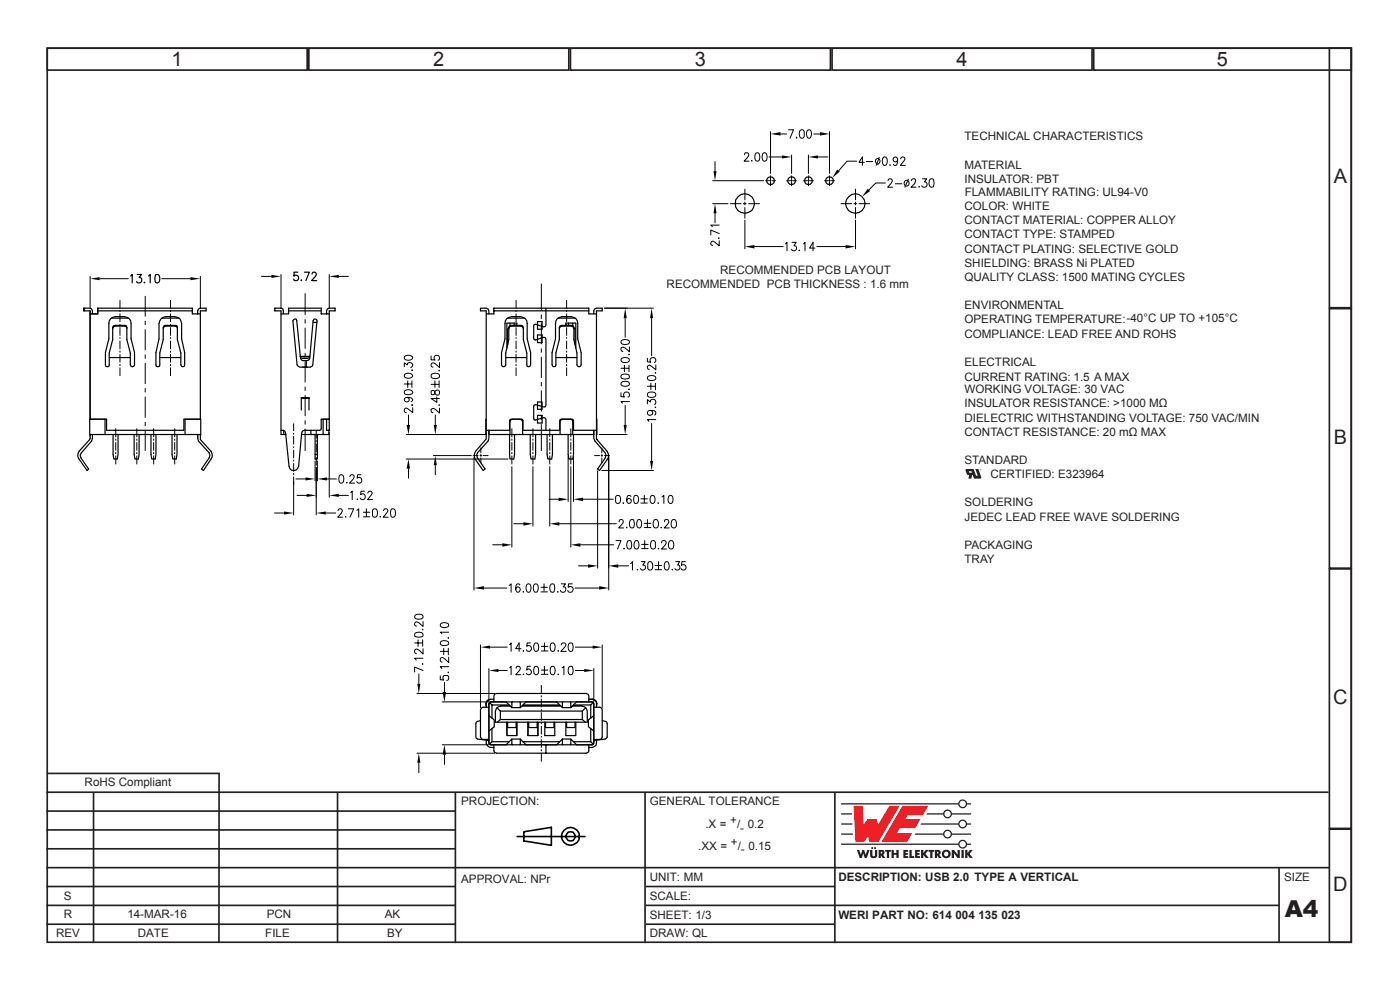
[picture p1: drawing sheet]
<svg xmlns="http://www.w3.org/2000/svg" width="297mm" height="210mm" viewBox="0 0 297 210" stroke-linecap="round" stroke-linejoin="round" font-family="sans-serif">
<!-- layer: Calque 1 -->
<g fill="none" stroke="#231f20" stroke-width=".35">
<path d="M10 10.2h276.7v189.7h-276.7zM10 10.2h55.2v4.7h-55.2zM65.5 10.2h55.2v4.7h-55.2zM121 10.2h55.2v4.7h-55.2zM176.5 10.2h55.2v4.7h-55.2zM232 10.2h54.7v4.7h-54.7zM282 10.2h4.7v55.1h-4.7zM282 65.5h4.7v55h-4.7zM282 120.7h4.7v55h-4.7zM9.8 168h272M9.8 176h86.7M9.8 172h86.7"/>
<path d="M9.9 164.1h36.7M19.8 168v32M46.5 164l-.1 36M71.6 168v32M96.6 168v32M136.8 168v32M177.1 168v32M282 175.9h4.7v24h-4.7zM9.8 192h86.7M9.8 188h86.7M9.8 196h86.7M9.8 184h272.2"/>
<path d="M9.8 180h86.7M137 192h134.3M137 188h40.1M137 196h40.1M271.3 184v16"/>
</g>
<g fill="none" stroke="#000" stroke-width=".34">
<path d="M109.7 177.4h14.4M111.1 176.4l5.9-.9v3.8l-5.9-.9z"/>
<circle cx="121" cy="177.4" r="1.88"/>
<circle cx="121" cy="177.4" r="1.02"/>
</g>
<g fill="#ee1d23">
<path d="M181.1 170.9h1.9l.2 4 .9-1.2h2l.2 1.3 2.4-4.1h2.1l-4.5 7.7h-1.9l-.2-1.3-.9 1.3h-1.8z"/>
<path d="M191.4 170.9h5.5l-1.1 1.9h-3.2l-.6 .9h3.3l-1.1 1.9h-3.3l-.6 1.1h3.2l-1.1 1.9h-5.4z"/>
</g>
<g fill="#231f20">
<path d="M181.8 180.3h.5l.3 1 .3-1h.4l.3 1 .4-1h.5l-.6 1.7h-.5l-.3-1-.3 1h-.4z"/>
<path d="M184.6 180.3h.5v1.2l.2 .1 .3-.1v-1.2h.5v1.1a.76 .76 0 0 1-.8 .6 .76 .76 0 0 1-.7-.6z"/>
<path d="M187.8 180.3h1.2v.4h-.4v1.3h-.5l.1-1.3h-.4z"/>
<path d="M189.1 180.3h.5v.6h.6v-.6h.5l-.1 1.7h-.4v-.7h-.6v.7h-.5z"/>
<path d="M191.6 180.3h1.1v.4h-.6v.2h.5v.4h-.5v.3h.6v.4h-1.1z"/>
<path d="M192.9 180.3h.5v1.3h.5v.4h-1z"/>
<path d="M194.1 180.3h1v.4h-.5v.2h.5v.4h-.5v.3h.6v.4h-1.1z"/>
<path d="M195.4 180.3h.5v.7l.5-.7h.6l-.7 .8 .7 .9h-.6l-.5-.7v.7h-.5z"/>
<path d="M197 180.3h1.2v.4h-.4v1.3h-.5v-1.3h-.3z"/>
<path d="M201.9 180.3h.5l.8 1-.1-1h.5v1.7h-.5l-.7-1.1v1.1h-.5z"/>
<path d="M204 180.3h.5v1.7h-.5z"/>
<path d="M204.7 180.3h.5v.7l.5-.7h.6l-.6 .8 .7 .9h-.6l-.6-.7v.7h-.5z"/>
<circle cx="185" cy="179.9" r=".22"/>
<circle cx="185.7" cy="179.9" r=".22"/>
</g>
<g fill="#231f20">
<path d="M186.4 180.3h.5a.55 .55 0 0 1 .7 .3 .55 .55 0 0 1-.3 .7l.5 .7h-.5l-.4-.6v.6h-.5zM186.9 180.7v.3h.2v-.2z" fill-rule="evenodd"/>
<path d="M198.3 180.3h.6a.55 .55 0 0 1 .6 .3 .55 .55 0 0 1-.2 .7l.4 .7h-.5l-.4-.6v.6h-.5zM198.8 180.7v.3h.2l.1-.2z" fill-rule="evenodd"/>
<path d="M199.8 181.1a.95 .95 0 0 1 1.9 0 .95 .95 0 0 1-1.9 0zM200.3 181.2a.5 .5 0 0 0 1 0 .5 .5 0 0 0-1 0z" fill-rule="evenodd"/>
</g>
<path d="M178.4 176.9h2.6M178.4 174.8h2.4M178.4 172.6h2.3" fill="none" stroke="#231f20" stroke-width=".27"/>
<g fill="#231f20">
<path d="M203.5 170.5a.7 .7 0 0 1 1.4 0 .7 .7 0 0 1-1.4 0zM178.4 170.4h24.9a.94 .94 0 0 1 .9-.8 .94 .94 0 0 1 1 .8h.8v.2h-.8a.94 .94 0 0 1-1 .9 .94 .94 0 0 1-.9-.9h-24.9z" fill-rule="evenodd"/>
<path d="M200.3 172.6a.7 .7 0 0 1 1.4 0 .7 .7 0 0 1-1.4 0zM196.7 172.5h3.4a.94 .94 0 0 1 .9-.8 .94 .94 0 0 1 1 .8h4v.3h-4a.94 .94 0 0 1-1 .8 .94 .94 0 0 1-.9-.8h-3.6z" fill-rule="evenodd"/>
<path d="M203.5 174.8a.7 .7 0 0 1 1.4 0 .7 .7 0 0 1-1.4 0zM195.4 174.7h7.9a.94 .94 0 0 1 .9-.9 .94 .94 0 0 1 1 .9h.8v.2h-.8a.94 .94 0 0 1-1 .8 .94 .94 0 0 1-.9-.8h-8z" fill-rule="evenodd"/>
<path d="M200.3 176.9a.7 .7 0 0 1 1.4 0 .7 .7 0 0 1-1.4 0zM194.2 176.8h5.9a.94 .94 0 0 1 .9-.8 .94 .94 0 0 1 1 .8h4v.3h-4a.94 .94 0 0 1-1 .8 .94 .94 0 0 1-.9-.8h-6.1z" fill-rule="evenodd"/>
<path d="M203.5 179.1a.7 .7 0 0 1 1.4 0 .7 .7 0 0 1-1.4 0zM178.4 178.9h24.9a.94 .94 0 0 1 .9-.8 .94 .94 0 0 1 1 .8h.8v.3h-.8a.94 .94 0 0 1-1 .8 .94 .94 0 0 1-.9-.8h-24.9z" fill-rule="evenodd"/>
</g>
<g fill="#231f20">
<path d="M207.9 99.6l.2 .2z"/>
<path d="M207.8 99.7a.16 .16 0 0 1 .3 0 .16 .16 0 0 1-.3 0zM207.8 99.7a.2 .2 0 0 0 .4 0 .2 .2 0 0 0-.4 0z"/>
<path d="M205.5 99.9h.6l.1 .4h-.6zM204.9 99.6l-.1 .2 .4 .9 .4 .1-.2 .7h.7l.1-.7 .4 .7h1.5l.1-.3-.7-1.7h-.6l.5 1.4h-.3l-.6-1.4z"/>
</g>
<g fill="none" stroke="#000001" stroke-width=".25">
<path d="M17.8 65.4v.5zM19.1 66.6h1.6v-1.2v1.2zM19.6 66.5l-.2-1-.3-.1h-1.3v.5h1.3v23h3.5v2.4h16.4v-2.4h3.5v-23h1.2v-.5h-1.2l-.4 .1-.2 1.1M20.7 65.9h20.1M20.7 65.4h20.1v1.2h1.7M23.2 75.8h4.4M23.5 67.6a3.8 3.8 0 0 1 3.9 0l.3 .5 .1 .5v3.3l.7 2.9v2.6l-.1 .3-.4 .1-.2-.1-.2-.3v-2.5l-.7-2.9-.1-2.9-2.4-.1-.3 .1-.2 .3v2.6l-.7 2.9v2.5l-.1 .3-.3 .1-.4-.1v-.3v-2.6l.7-2.9v-3.3l.1-.5zM23.7 67.5h3.5M26.9 69.7l-.1-.4-.3-.1h-2.1l-.3 .1-.2 .4M33.9 75.8h4.5M34.2 67.6a3.8 3.8 0 0 1 3.9 0l.4 1v3.3l.7 2.9-.1 2.9h-.6l-.1-.3v-2.5l-.8-2.9v-2.9l-2.6-.1-.2 .1-.2 .3v2.6l-.7 2.9v2.5l-.1 .3-.3 .1-.3-.1-.1-.3v-2.6l.6-2.9v-3.3zM34.4 67.5h3.6"/>
<path d="M37.6 69.7v-.4l-.4-.1h-2.2l-.4 .5M59.6 66.6h1.6v-1.2h6.9v1.2h1.7M60.1 66.6l-.1-1.1-.4-.1h-1.3v.5h1.3v26.3h1.1M61.2 65.9h6.9M62.9 68l.9 8 .1 .3 .3 .2M62.9 68.1v-.4l-.4-.1-.4 .5 .9 9.3 .6 .5h1.6M63.7 75.5l.1 .4 .4 .1M63.7 75.6h2M64.2 76.5h.9zM65 76.5v1.4M65.7 75.5l-.2 .4-1.3 .1h.9M66.4 68.1l.2-.4 .2-.1 .4 .2v.3l-.8 9.3-.2 .3-.4 .2h-1.6"/>
<path d="M66.4 68.4h.8M66.4 68l-.7 8-.2 .3-.4 .2M69.3 66.6l.1-1.1 .4-.1h1.3v.5h-1.3v25.4h-.5v-2.4M103.1 66.6h1.7v-1.2h20.1v1.2h1.6M104.8 65.9h20.1M107.3 75.8h4.5M107.5 67.6a4 4 0 0 1 3.9 0l.4 .5v.5v3.3l.8 2.9v2.6l-.2 .3h-.6v-2.8l-.8-2.9v-2.6l-.1-.3-.4-.1h-2.1l-.3 .1-.2 .3v2.6l-.6 2.9v2.5l-.2 .3-.3 .1-.2-.1-.2-.3v-2.6l.7-2.9v-3.3l.1-.5zM107.7 67.5h3.6M107.9 69.5l-.2 .3v3.3M108.2 68.5v.6M109.1 68.5v.5M109.6 69v-.5h-2.1v5.3"/>
<path d="M111 69.7l-.1-.4-.4-.1h-2.1l-.3 .1-.2 .4M114 68.2h1v1.6h-1zM114 71.1h1v1.6h-1zM115.8 65.4v3.5l-.1 .4h-.4l-1.7-.5-.3 .1-.1 .2 .1 2.9 .3 .1 1.7-.6 .4 .1 .1 .3v14.1l-.1 .3h-.4l-1.7-.5-.3 .1-.1 2.9 .1 .3h.3l1.7-.5 .4 .1 .1 .2v2.4M117.9 75.8h4.5M118.3 67.6a3.8 3.8 0 0 1 3.9 0l.3 .5 .1 .5v3.3l.7 2.9v2.6l-.2 .3-.2 .1-.3-.1-.2-.3v-2.5l-.7-2.9v-2.6l-.1-.3-.3-.1h-2.2l-.3 .1-.1 .3v2.6l-.8 2.9v2.5l-.1 .3-.3 .1-.2-.1-.2-.3v-2.6l.7-2.9v-3.3l.1-.5zM118.4 67.5h3.6M120 69v-.5h2.2v5.3M120.6 68.5v.5M121.5 68.5v.6M121.7 69.5l.3 .3v3.3M121.7 69.7l-.1-.4-.3-.1h-2.2l-.3 .1-.1 .4"/>
<path d="M126 65.9l.1-.4 .4-.1h1.3v.5h-1.3v27.1l2.3 2.7 .3 1.2-1.9 2.9-.4-.3 1.6-2.4 .2-.5-.2-.5-2.2-2.5-.2-.6v-1.7v.9h-22.3v-.9v1.7l-.1 .6-2.3 2.5-.2 .5 .2 .5 1.6 2.4-.4 .3-1.7-2.4-.2-.5v-.6l.3-.6 2.2-2.7v-27.1h-1.2v-.5h1.2l.5 .1 .1 1.1M126 65.9v.7zM19.1 92.2l-.1 1-2.2 2.5-.3 .6v.6l.3 .5 1.7 2.4 .3-.3-1.6-2.4-.2-.5 .2-.5 2.2-2.5 .2-1.4M22.3 92.2v-3.3h-3.3v3.3h23.6v-3.3h-3.3v3.3M24 92.2v4.2l.1 1h.8l.1-1v-4.2M28.5 92.2v4.2l.1 1h.7l.2-1v-4.2M32 92.2v4.2l.2 1h.7l.2-1v-4.2M36.5 92.2v4.2l.2 1h.7l.2-1v-4.2M42.5 92.2v1l2.3 2.5 .2 .6v.6l-.2 .5-1.6 2.4-.5-.3 1.7-2.4 .1-.5-.1-.5-2.3-2.5-.2-1.4v.8M59.6 91.3l.8 .1 .2 .4 .7 7.1a1.02 1.02 0 0 0 1 .9 1.02 1.02 0 0 0 1.1-.9l.6-7.1 .2-.4 .4-.1M60.2 91.3v.9M63.9 84.5h1.6"/>
<path d="M63.9 87v-2.6h1.6v2.6M65.9 91.3v.9M66.8 96.4h.5M66.8 92.2v5.2h.5v-5.2M68.5 88.9v3.3M69.8 91.3v.9h-5.8M69.8 88.9h-1.7v2.3l-3.6 .1M103.1 88.9v3.3M108.1 92.2l.1 5.2h.8l.2-1v-4.2M108.2 92.2v-2.7l.1-.4 .4-.2h1.6l.4 .2 .2 .4v2.7M112.5 92.2v4.2l.1 1h.9l.1-1v-4.2M114 85.3h1v1.5h-1z"/>
<path d="M114 88.1h1v1.6h-1zM116.1 92.2v4.2l.1 1h.8l.2-1v-4.2M119.4 88.9l-.4 .2-.2 .4v2.7M121 88.9l.4 .2 .1 .4v2.7M121.7 92.2v4.2l-.2 1h-.8l-.2-1v-4.2M126.5 91.3h-4.8v-2.1l-.1-.2-.3-.1-2.5 .1-.1 2.3h-7.8v-2.1v-.2l-.3-.1-2.4 .1-.1 2.3h-5M126.5 88.9v3.3M101.9 152.9l-.9 .3v.3v3.1l.3 .2 2.4 .3M103.1 156.8v.9l.2 .4 .7 .5h.8M103.7 150h-1.4l-.4 .5v5.9l.4 .4h1.4M103.7 148.4a.89 .89 0 0 0-.6 1.2M103.7 151.8l1.2 .9v1.5l-1.2 .9"/>
<path d="M103.8 149h22.1v8.9h-22.1zM103.9 157.8l.3 .2M103.9 149.1l.5 .4M104.2 148.9l-.3 .2-.2 .4M104.4 154.5v2.8M104.4 149.5h3.6M104.4 149.5v2.9M104.4 157.3h3.6M104.4 157.3l-.5 .5-.2-.4M104.8 158v1.3l.1 .3 .4 .2h19l.5-.2 .1-.3v-1.3M104.8 148.9v-1.3l.1-.3 .4-.2h19l.5 .2 .1 .3v1.3M104.8 148.3h-.8l-.7 .5-.2 .4v.8"/>
<path d="M105.4 150.1l.8 .7M106.2 150.8h17.3M106.2 152.6h17.3M106.2 150.8v1.8l-.7 .6M106.4 148.8v.1M107.4 158l1.2-1.2v1.1l.2 .1M107.7 153.2v1.1h1.8v-1.1M108.6 156.8h1.8M108.6 150.1h1.8M108.8 148.9l-.2 .1v1.1l-1.2-1.2M109.6 153.2v2.8h-2.1v-2.8v2.8M110.3 148.9l.1 1.2"/>
<path d="M110.4 156.8l1.2 1.2M110.4 156.8l-.1 1.2M110.7 149.8h8.3M110.9 149.5h7.8M110.9 157.3h7.8M111.6 148.9l-1.2 1.2M112 153.2v2.8h2.1v-2.8M112.2 153.2v1.1h1.7v-1.1M115.6 153.2v2.8h2.1v-2.8M115.7 153.2v1.1h1.8v-1.1M115.8 158v1.8M118.1 148.9l1.2 1.2"/>
<path d="M119.3 156.8l-1.2 1.2M119.3 156.8l.1 1.2M119.3 156.8h1.8M119.3 150.1h1.8M119.4 148.9l-.1 1.2M120 153.2v2.8h2.2v-2.8M120.2 153.2v1.1h1.8v-1.1M121 148.9l.1 1.2 1.2-1.2M121.3 149.8h2.2l.5 .1 .4 .5 .2 .5v2.3h-19.5v-2.3l.2-.5 .4-.5 .5-.1h2.1M121.7 149.5h3.6M122.3 158l-1.2-1.2-.1 1.2M123.3 148.8v.1"/>
<path d="M123.5 150.8v1.8l.7 .6M124.3 150.1l-.8 .7M124.9 148.3h.8a.89 .89 0 0 1 .8 1.3M125.3 149.5v2.9M125.3 154.5v2.8l.5 .5M125.5 148.9l.3 .2 .2 .4M125.6 148.3l.9 .5v1.2M125.8 149.1l-.5 .4M126 151.8l-1.2 .9v1.5l1.2 .9M126 150h1.3l.5 .5v5.9l-.5 .4h-1.3M126 157.4l-.2 .4-.3 .2M126.5 156.8v1.3l-.9 .5h-.7"/>
<path d="M127.8 152.9l.9 .3 .1 3.2-.4 .4-2.4 .3"/>
</g>
<g fill="none" stroke="#000001" stroke-width=".21">
<path d="M25.4 63.7v1.8M25.4 65.9v.3M25.4 66.5v1.8M25.4 68.7v.3M25.4 69.4v1.8M25.4 71.5v.4M25.4 72.3v1.8M25.4 74.4v.4M25.4 75.1v1.8M25.4 77.2v.4M25.4 78v1.7M30.8 62.8v4.4"/>
<path d="M30.8 68.1v.8M30.8 69.8v4.5M30.8 75.2v.9M30.8 77v4.5M36.2 63.7v1.8M36.2 65.9v.3M36.2 66.5v1.8M36.2 68.7v.3M36.2 69.4v1.8M36.2 71.5v.4M36.2 72.3v1.8M36.2 74.4v.4"/>
<path d="M36.2 75.1v1.8M36.2 77.2v.4M36.2 78v1.7M109.5 63.7v1.8M109.5 65.9v.3M109.5 66.5v1.8M109.5 68.7v.3M109.5 69.4v1.8M109.5 71.5v.4M109.5 72.3v1.8M109.5 74.4v.4M109.5 75.1v1.8"/>
<path d="M109.5 77.2v.4M109.5 78v1.7M114.8 60.2v5.7M114.8 66.8v.8M114.8 68.5v4.5M114.8 73.9v.9M114.8 75.7v4.5M120.2 63.7v1.8M120.2 65.9v.3M120.2 66.5v1.8M120.2 68.7v.3M120.2 69.4v1.8"/>
<path d="M120.2 71.5v.4M120.2 72.3v1.8M120.2 74.4v.4M120.2 75.1v1.8M120.2 77.2v.4M120.2 78v1.7M128.2 65.4h4.8M132.6 67.5v4M24.6 90.9v1.8M24.6 93.1v.4M24.6 93.8v1.8M24.6 95.9v.4"/>
<path d="M24.6 96.6v1.9M29 90.9v1.8M29 93.1v.4M29 93.8v1.8M29 95.9v.4M29 96.6v1.9M30.8 82.3v.9M30.8 84.1v4.5M30.8 89.5v.9M30.8 91.3v4.4M32.6 90.9v1.8M32.6 93.1v.4"/>
<path d="M32.6 93.8v1.8M32.6 95.9v.4M32.6 96.6v1.9M37.1 90.9v1.8M37.1 93.1v.4M37.1 93.8v1.8M37.1 95.9v.4M37.1 96.6v1.9M62.3 89.8v1.6M62.3 91.8v.4M62.3 92.5v1.8M62.3 94.7v.3"/>
<path d="M62.3 95.4v1.8M62.3 97.5v.4M62.3 98.3v1.7M108.6 90.9v1.8M108.6 93.1v.4M108.6 93.8v1.8M108.6 95.9v.4M108.6 96.6v1.9M113.1 90.9v1.8M113.1 93.1v.4M113.1 93.8v1.8M113.1 95.9v.4"/>
<path d="M113.1 96.6v1.9M114.8 81v.9M114.8 82.8v4.5M114.8 88.2v.9M114.8 90v5.7M116.6 90.9v1.8M116.6 93.1v.4M116.6 93.8v1.8M116.6 95.9v.4M116.6 96.6v1.9M121.1 90.9v1.8M121.1 93.1v.4"/>
<path d="M121.1 93.8v1.8M121.1 95.9v.4M121.1 96.6v1.9M127.1 92.2h5.9M132.6 86v4.1M62.3 100.4v.4M62.3 101.1v1.7M114.8 145.3v1.9M114.8 147.5v.4M114.8 148.2v1.8M114.8 150.4v.4M114.8 151.1v1.8"/>
<path d="M114.8 153.3v.3M114.8 154v1.8M114.8 156.1v.3M114.8 156.8v1.8M114.8 159v.4M114.8 159.7v1.9"/>
</g>
<g fill="#000001">
<path d="M132.3 90.1h.7l-.4 2.1z"/>
<path d="M132.6 65.4l.4 2.1h-.7z"/>
</g>
<g fill="none" stroke="#000001" stroke-width=".21">
<path d="M128.2 65.4h10.4M131.7 78.1h1.6M131.8 79.6a1.19 1.19 0 0 1 1.7 .2v.2a1.06 1.06 0 0 1-1.4 .3 .46 .46 0 0 1-.3-.7zM131.8 76.1a1.19 1.19 0 0 1 1.7 .2l-.1 .4-.2 .1a1.18 1.18 0 0 1-1.5-.4zM131.8 72.3a1.29 1.29 0 0 1 1.7 .1l-.1 .4-.2 .2a1.18 1.18 0 0 1-1.5-.4zM132.5 77.5v1.4M133.4 77.5v1.4M133.4 75.1v.2zM133.5 73.6v1l-.9-.8-.5-.1h-.3l-.1 .5 .4 .3M138.2 67.5v7.9M127.7 99.8h10.9M131.7 83.3v.8l.8 .1a.63 .63 0 0 1 0-.9 .63 .63 0 0 1 .9 0 .63 .63 0 0 1 0 .9h-.2"/>
<path d="M131.8 81.1a1.19 1.19 0 0 1 1.7 .3v.1a1.18 1.18 0 0 1-1.8 0zM133.4 82.5v.2zM133.5 85.2h-1.8l.4 .3M138.2 89.8v8"/>
</g>
<g fill="#000001">
<path d="M138.2 65.4l.4 2.1h-.7z"/>
<path d="M137.9 97.8h.7l-.4 2z"/>
</g>
<g fill="none" stroke="#000001" stroke-width=".21">
<path d="M137.3 76v.7l.8 .1a.58 .58 0 0 1 0-.8 .58 .58 0 0 1 .9 .1 .58 .58 0 0 1-.2 .8M137.4 79.9a1.16 1.16 0 0 1 1.7 .3v.1a1.17 1.17 0 0 1-1.8 0zM139 79.1h.1zM139.1 77.4v1l-1.1-.8a.44 .44 0 0 0-.7 .2 .44 .44 0 0 0 .4 .6M86.2 97.4h21.6M86.2 92.2h17M86.7 88v2.1M86.7 99.4v2M137.3 85.7v-.9l.7 .5a.57 .57 0 0 1 .8-.5 .57 .57 0 0 1 0 1M137.3 81.9h1.6M137.4 83.4a1.16 1.16 0 0 1 1.7 .2v.2a1.05 1.05 0 0 1-1.8 0zM137.9 87.1a.53 .53 0 0 1 .5 .2 .53 .53 0 0 1 0 .6 .56 .56 0 0 1-.9 .1 .56 .56 0 0 1 .1-.9 1.26 1.26 0 0 1 1.5 .4l-.1 .4-.1 .1"/>
<path d="M138.1 81.3v1.4M139 81.3v1.4M139 86.3v.2zM139.1 89h-1.8l.4 .4"/>
</g>
<g fill="#000001">
<path d="M86.7 97.4l.3 2h-.7z"/>
<path d="M86.3 90.1h.7l-.3 2.1z"/>
</g>
<g fill="none" stroke="#000001" stroke-width=".21">
<path d="M85.8 77.8v-.8l.6 .4a.54 .54 0 0 1 .9-.4 .54 .54 0 0 1-.2 1M85.8 79.4a1.13 1.13 0 0 1 1.8 .3 1.06 1.06 0 0 1-1.8 0zM85.8 75.6a1.13 1.13 0 0 1 1.8 .3 1.06 1.06 0 0 1-1.8 0zM87.4 78.4l.2 .1-.2 .1zM85.8 81.5h1.4M85.8 82.9a1.08 1.08 0 0 1 1.8 .4 1.43 1.43 0 0 1-1.8 .3zM86.3 84.3a.49 .49 0 0 1 .4 .7 .49 .49 0 0 1-.7 .2 .49 .49 0 0 1 0-.8 1.01 1.01 0 0 1 1.6 .5l-.4 .3M86.5 80.8v1.4M87.4 85.8l.2 .1-.2 .1zM87.4 80.8v1.4M87.6 86.5v1l-1.2-.9h-.5l-.1 .6 .4 .3M100.5 97v28.1"/>
<path d="M129.1 97v28.1M102.7 124.7h4.8M122 124.7h5.1"/>
</g>
<g fill="#000001">
<path d="M100.5 124.7l2.2-.4v.8z"/>
<path d="M127.1 124.3l2 .4-2 .4z"/>
</g>
<g fill="none" stroke="#000001" stroke-width=".21">
<path d="M108.6 99v17M121.1 99v17M104.5 115.6h2.1M123.1 115.6h7.1M108 124.2l.4-.4v1.8M110.3 124.1l-.1-.2-.4-.1a1.07 1.07 0 0 0 .1 1.8 .54 .54 0 0 0 .5-.7 .54 .54 0 0 0-.9-.2l-.1 .3M110.9 125.6l.1-.1v.1zM111.8 123.9l.4-.1a1.16 1.16 0 0 1 0 1.8h-.1a1.19 1.19 0 0 1-.3-1.7zM113.4 123.9l.3-.1a1.05 1.05 0 0 1 0 1.8h-.1a1.19 1.19 0 0 1-.2-1.7zM114.8 124.6h1.3M114.8 125.6h1.3M115.4 123.8v1.5"/>
<path d="M116.9 123.9a.46 .46 0 0 1 .7 .3l.1 .6-.2 .8h-.4a1.19 1.19 0 0 1-.2-1.7zM118.3 125.6h.1zM119.1 123.8h.9l-.5 .7a.57 .57 0 0 1 .4 .9 .57 .57 0 0 1-1-.2M121.4 123.8h-.8l-.1 .8a.6 .6 0 0 1 .9 0 .6 .6 0 0 1-.1 .9 .6 .6 0 0 1-.9-.3"/>
</g>
<g fill="#000001">
<path d="M106.6 115.2l2 .4-2 .4z"/>
<path d="M121.1 115.6l2-.4v.8z"/>
</g>
<g fill="none" stroke="#000001" stroke-width=".21">
<path d="M113.1 99v12.6M116.6 99v12.6M109 111.1h2M118.7 111.1h12.1M130.7 114.7h1l-.7 1.8M132.3 116.4h.2zM133.2 114.7h.6l.2 .8a.75 .75 0 0 1-.6 1 1.17 1.17 0 0 1-.2-1.8zM134.7 114.7h.4a1.18 1.18 0 0 1 0 1.8h-.1a1.16 1.16 0 0 1-.3-1.8zM136.1 115.5h1.4M136.1 116.4h1.4M136.8 114.7v1.5M138.2 114.7h.4a.8 .8 0 0 1 .4 1v.4a.52 .52 0 0 1-.4 .4 .52 .52 0 0 1-.5-.4l-.1-.6z"/>
<path d="M139.6 116.4h.2zM140.3 115.2l.1-.4 .3-.1 .5 .1a.62 .62 0 0 1-.1 .8l-.8 .9h1.1M142.1 114.7h.4a1.06 1.06 0 0 1 0 1.8h-.2a1.16 1.16 0 0 1-.2-1.8z"/>
</g>
<g fill="#000001">
<path d="M111 110.8l2.1 .3-2.1 .4z"/>
<path d="M116.6 111.1l2.1-.3v.7z"/>
</g>
<g fill="none" stroke="#000001" stroke-width=".21">
<path d="M120.5 96.8v9.6M121.7 96.8v9.6M116.5 105.9h2M123.7 105.9h6.4M131.3 110.7a.46 .46 0 0 1 .6-.5 .46 .46 0 0 1 .2 .7l-.9 1.1h1.1M132.9 111.9h.1zM133.8 110.3h.6l.2 .7a.74 .74 0 0 1-.6 1 1.16 1.16 0 0 1-.2-1.7zM135.3 110.3l.4-.1a1.18 1.18 0 0 1 0 1.8h-.1a1.16 1.16 0 0 1-.3-1.7zM136.7 111h1.4M136.7 111.9h1.4M137.3 110.2v1.5M138.8 110.3l.4-.1a1.06 1.06 0 0 1 0 1.8h-.2a1.16 1.16 0 0 1-.2-1.7z"/>
<path d="M140.2 111.9h.1zM141 110.7v-.3l.2-.2 .6 .2a.62 .62 0 0 1-.2 .8l-.7 .8h1.1M142.6 110.3l.4-.1a1.06 1.06 0 0 1 0 1.8h-.1a1.16 1.16 0 0 1-.3-1.7z"/>
</g>
<g fill="#000001">
<path d="M118.5 105.6l2 .3-2 .4z"/>
<path d="M121.7 105.9l2-.3v.7z"/>
</g>
<g fill="none" stroke="#000001" stroke-width=".21">
<path d="M91.9 96.6h8.1M91.9 92.2h11.3M92.3 88v2.1M92.3 98.7v2M100.4 96.6h1M101.8 96.6h.4M102 95v1.1M102 96.4v.4M102 97.1v1.1M102.5 96.6h1.1M126.1 96.6h1.1M127.5 96.6h.3"/>
<path d="M127.7 95v1.1M127.7 96.4v.4M127.7 97.1v1.1M128.2 96.6h1.1M130.8 105.2a.55 .55 0 0 1 .8 .2 .86 .86 0 0 1-.6 1.4l-.4-.3v-1.1zM132.1 106.7h.2zM133.8 105.3a.43 .43 0 0 0-.6-.1 1.02 1.02 0 0 0 .2 1.6 .5 .5 0 0 0 .6-.5 .5 .5 0 0 0-.5-.5 .5 .5 0 0 0-.5 .4M134.6 105.2a.55 .55 0 0 1 .8 .2 .86 .86 0 0 1-.6 1.4 1 1 0 0 1-.3-1.4zM136 105.8h1.3M136 106.7h1.3M136.7 105.1v1.4M138.2 105.2l.2-.1a.92 .92 0 0 1 .6 .8 .92 .92 0 0 1-.6 .9 1.09 1.09 0 0 1-.2-1.6z"/>
<path d="M139.5 106.7h.2zM140.4 105.4l.4-.3v1.7M142 105.2l.4-.1a1.09 1.09 0 0 1 0 1.7h-.2a1.09 1.09 0 0 1-.2-1.6z"/>
</g>
<g fill="#000001">
<path d="M92.3 96.6l.4 2.1h-.7z"/>
<path d="M92 90.1h.7l-.4 2.1z"/>
</g>
<g fill="none" stroke="#000001" stroke-width=".21">
<path d="M91.5 75.5v.8h.8a.57 .57 0 0 1 0-.8 .57 .57 0 0 1 .8 .1 .57 .57 0 0 1-.2 .8M91.5 79.4l.3-.1a1.18 1.18 0 0 1 1.4 .4v.1a1.05 1.05 0 0 1-1.7 0zM93.2 78.5v.2zM93.2 76.9v1.1l-.8-.8a.54 .54 0 0 0-.5-.2 .54 .54 0 0 0-.4 .3v.3l.4 .3M91.5 81.5h1.5M91.5 82.9a.57 .57 0 0 0 .2 .8l.4-.1a.68 .68 0 0 1 .3-.7 .68 .68 0 0 1 .8 0v.5a.49 .49 0 0 1-.5 .4 .49 .49 0 0 1-.4-.5l-.2-.4zM92.3 80.8v1.4M92.7 84.2v1.1l-1.2-.8h1.7M93.2 85.8v.2zM93.2 80.8v1.4M93.2 86.6v1l-.8-.7a.58 .58 0 0 0-.9 0v.5l.4 .1M126.8 99.9v20.6"/>
<path d="M129.1 97v23.5M122.7 120h2.1M131.2 120h2.2"/>
</g>
<g fill="#000001">
<path d="M124.8 119.7l2 .3-2 .4z"/>
<path d="M129.1 120l2.1-.3v.7z"/>
</g>
<g fill="none" stroke="#000001" stroke-width=".21">
<path d="M67.1 91.3v1.7M67.1 93.4v.3M67.1 94.1v1.8M67.1 96.2v.4M67.1 97v1.8M67.1 99.2v10M58.2 108.8h2.1M62.3 102.1v7.1M69.1 108.8h2.1M133.8 119.5l.4-.4v1.8M136 119.1h.9l-.5 .8a.54 .54 0 0 1 .4 .8 .54 .54 0 0 1-.9-.1M137.6 119.2l.4-.1a1.06 1.06 0 0 1 0 1.8l-.4-.1-.2-.2v-1.1z"/>
<path d="M139 119.9h1.3M139.7 119.1v1.6M141.2 119.2l.3-.1a1.06 1.06 0 0 1 0 1.8h-.1a1.16 1.16 0 0 1-.2-1.7zM143.3 119.1h.9l-.4 .8a.54 .54 0 0 1 .3 .8 .54 .54 0 0 1-.9-.1M145.4 119.1h-.8v.8a.57 .57 0 0 1 .8 .1 .57 .57 0 0 1-.1 .8 .57 .57 0 0 1-.8-.2M135.2 120.8v.1zM139 120.8h1.3M142.5 120.8h.2z"/>
</g>
<g fill="#000001">
<path d="M60.3 108.5l2 .3-2 .3z"/>
<path d="M67.1 108.8l2-.3v.6z"/>
</g>
<g fill="none" stroke="#000001" stroke-width=".21">
<path d="M66.8 97.8v4.2M67.3 97.8v4.2M62.8 101.6h2M69.4 101.6h2M71.7 108.3l.3-.4h.4l.2 .4-.2 .5-.8 .9h1.1M73.3 109.6h.1zM73.9 107.9h1.1l-.8 1.8M75.7 108.3l.4-.4v1.8M77.1 108.7h1.4M77.1 109.6h1.4M77.7 107.9v1.6M79.2 108a.55 .55 0 0 1 .8 .3v1.1a.52 .52 0 0 1-.5 .3 .52 .52 0 0 1-.5-.3v-1.1z"/>
<path d="M80.6 109.6v.1zM81.4 108.3l.2-.4 .5 .1 .2 .3-.1 .3-.9 1.1h1.1M83 108a.55 .55 0 0 1 .8 .3v1.1a.55 .55 0 0 1-.8 .2l-.2-.7z"/>
</g>
<g fill="#000001">
<path d="M64.8 101.3l2 .3-2 .3z"/>
<path d="M67.3 101.6l2.1-.3v.6z"/>
</g>
<g fill="none" stroke="#000001" stroke-width=".21">
<path d="M64.7 62.2v4.6M64.7 67.7v.9M64.7 69.5v4.5M64.7 74.9v.9M64.7 76.7v4.4M64.7 82v.9M64.7 83.8v4.5M64.7 89.2v.9M64.7 91v4.7M72.1 100.8l.3-.1a1.05 1.05 0 0 1 0 1.8h-.1a1.28 1.28 0 0 1-.2-1.7zM73.5 102.4h.2zM74.2 101.1l.4-.4h.3l.2 .3-.1 .6-.8 .9h1"/>
<path d="M76.6 100.7h-.7l-.1 .7a.58 .58 0 0 1 .8 .1 .58 .58 0 0 1-.1 .8 .58 .58 0 0 1-.8-.1M103.7 141.8v7M105.7 142.2h1.9M122.1 142.2h1.8M126 141.8v7"/>
</g>
<g fill="#000001">
<path d="M103.7 142.2l2-.3v.7z"/>
<path d="M123.9 141.9l2.1 .3-2.1 .4z"/>
</g>
<g fill="none" stroke="#000001" stroke-width=".21">
<path d="M101.9 136.8v13.3M104 137.3h3.6M122.1 137.3h3.6M127.8 136.8v13.3M108.1 141.7l.3-.4v1.8M109.5 141.7l.2-.4 .5 .1 .2 .3-.1 .4-.9 1h1.1M110.9 143h.2zM112.6 141.3h-.8v.8a.57 .57 0 0 1 .8 .1 .57 .57 0 0 1-.1 .8 .57 .57 0 0 1-.8-.2M113.5 141.4h.5l.2 .3a1.18 1.18 0 0 1-.4 1.4h-.2a1.25 1.25 0 0 1-.1-1.7zM114.8 142.1h1.4M114.8 143h1.4M115.5 141.3v1.6"/>
<path d="M117 141.4l.4-.1a1.18 1.18 0 0 1 0 1.8h-.2a1.16 1.16 0 0 1-.2-1.7zM118.3 143h.2zM119.2 141.7l.4-.4v1.8M120.8 141.4a.46 .46 0 0 1 .7 .3l.1 .4a.74 .74 0 0 1-.6 1 1.16 1.16 0 0 1-.2-1.7z"/>
</g>
<g fill="#000001">
<path d="M101.9 137.3l2.1-.4v.7z"/>
<path d="M125.7 136.9l2.1 .4-2.1 .3z"/>
</g>
<g fill="none" stroke="#000001" stroke-width=".21">
<path d="M108.1 136.7l.3-.3v1.8M110.5 137.6h-1.1l.7-1.2v1.8M110.9 138.1h.2zM112.6 136.4h-.8v.7a.58 .58 0 0 1 .8 0 .58 .58 0 0 1-.1 .9 .58 .58 0 0 1-.8-.2M113.5 136.5l.3-.1a1.05 1.05 0 0 1 0 1.8h-.2a1.29 1.29 0 0 1-.1-1.7zM114.8 137.1h1.4M114.8 138.1h1.4M115.5 136.4v1.5M117 136.5l.4-.1a1.16 1.16 0 0 1 0 1.8l-.4-.1-.2-.3a1.54 1.54 0 0 1 .2-1.3zM118.3 138.1h.2zM119.1 136.8l.3-.4 .5 .1 .1 .2-.2 .6-.8 .9h1.1M120.8 136.5a.46 .46 0 0 1 .7 .2l.1 .4a.9 .9 0 0 1-.4 1.1l-.4-.1-.2-.3a1.54 1.54 0 0 1 .2-1.3z"/>
<path d="M88.4 147.1h16.5M88.4 159.8h16.5M88.9 143v2.1M88.9 161.8v2.1"/>
</g>
<g fill="#000001">
<path d="M88.9 159.8l.3 2h-.7z"/>
<path d="M88.5 145.1h.7l-.3 2z"/>
</g>
<g fill="none" stroke="#000001" stroke-width=".21">
<path d="M88 136.4h1.5M88 134.4a1.16 1.16 0 0 1 1.7 .2v.2a1.06 1.06 0 0 1-1.4 .3 .46 .46 0 0 1-.3-.7zM88 130.5a1.16 1.16 0 0 1 1.7 .3v.1a1.16 1.16 0 0 1-1.7 0zM88.7 135.7v1.4M89.7 133.5v.1zM89.7 135.7v1.4M89.7 139.6h-1.7l.3 .4M89.7 137.6v1.1l-.8-.8-.6-.2-.3 .1v.5l.4 .4M89.7 131.8v1.1a2.15 2.15 0 0 0-1.4-1 .45 .45 0 0 0-.4 .5 .45 .45 0 0 0 .5 .4M89.7 140.8v.1zM89.7 142.2l-1.7-.7v1.1M93.8 148.9h9.8"/>
<path d="M93.8 158h9.8M94.3 144.7v2.1M94.3 160.1v2"/>
</g>
<g fill="#000001">
<path d="M94.3 158l.3 2.1h-.7z"/>
<path d="M93.9 146.8h.7l-.3 2.1z"/>
</g>
<g fill="none" stroke="#000001" stroke-width=".21">
<path d="M162.4 38.3h.8M163.4 38.3h.1M163.5 37.3v.8M163.5 38.3v.1M163.5 38.6v.8M163.8 38.3h.7M166.9 38.3h.8M167.8 38.3h.2M167.9 37.3v.8M167.9 38.3v.1M167.9 38.6v.8M168.2 38.3h.8"/>
<path d="M170.4 38.3h.9M171.4 38.3h.2M171.5 37.3v.8M171.5 38.3v.1M171.5 38.6v.8M171.7 38.3h.9M174.9 38.3h.8M175.9 38.3h.2M176 37.3v.8M176 38.3v.1M176 38.6v.8M176.2 38.3h.8"/>
<path d="M181.7 34.2h-2l-1.8 2M183.4 34.4h-1.2l.8-1.1v1.8M183.8 34.3h1.3M185.8 33.9a.57 .57 0 0 1 .9 .2 .57 .57 0 0 1-.6 .7l-.1-.1a.62 .62 0 0 1-.2-.8zM186.5 33.4l-.6 1.7M187.4 33.4l.3-.1a1.05 1.05 0 0 1 0 1.8h-.1a1.29 1.29 0 0 1-.2-1.7zM188.8 34.9v.2zM190.4 33.9a.49 .49 0 0 1-.6 .4 .49 .49 0 0 1-.2-.8 .49 .49 0 0 1 .7 0 1.05 1.05 0 0 1-.4 1.6l-.4-.3M191.1 33.7a.44 .44 0 0 1 .5-.4 .44 .44 0 0 1 .3 .6l-.9 1.2h1.1M154.9 43.2h2.3M157.7 43.2h.6M158 40.1v2.3"/>
<path d="M158 42.9v.5M158 44v2.3M158.8 43.2h2.3M178.4 43.2h2.3M181.2 43.2h.5M181.5 40.1v2.3M181.5 42.9v.5M181.5 44v2.3M182.2 43.2h2.3M93.4 138.2h1.5M93.5 136.1a1.19 1.19 0 0 1 1.7 .3v.1a1.18 1.18 0 0 1-1.8 0zM93.5 132.3a1.19 1.19 0 0 1 1.7 .3v.1a1.18 1.18 0 0 1-1.8 0z"/>
<path d="M94.1 137.5v1.4M95 135.3h.2zM95.1 137.5v1.4M95.2 134.1h-1.8l.3 .3M95.2 139.4v1.1l-.9-.8-.6-.2-.2 .1-.1 .5 .4 .3M93.4 143.4v.8l.7 .1v-.1a.55 .55 0 0 1-.1-.7 .55 .55 0 0 1 .6-.2h.3a.59 .59 0 0 1 .3 .6 .59 .59 0 0 1-.4 .4M95 142.6h.2zM95.2 141.4h-1.8l.3 .4"/>
</g>
<g fill="none" stroke="#000001" stroke-width=".25">
<circle cx="163.4" cy="38.3" r=".83"/>
<circle cx="167.9" cy="38.3" r=".83"/>
<circle cx="171.5" cy="38.3" r=".83"/>
<circle cx="176" cy="38.3" r=".83"/>
<circle cx="158" cy="43.2" r="2.07"/>
<circle cx="181.5" cy="43.2" r="2.07"/>
</g>
<path d="M177.6 36l.6 .4-1.7 1.4z" fill="#000001"/>
<g fill="none" stroke="#000001" stroke-width=".21">
<path d="M187.8 38.8h-2l-1.5 1.5M188.4 38.3a.44 .44 0 0 1 .6-.4 .44 .44 0 0 1 .2 .7l-.9 1.1h1.1M189.9 39h1.4M192.7 38l-.7 1.7M193.4 38.3l.3-.4 .5 .1v.3l-.1 .6-.8 .8h1M194.9 39.6h.2zM195.7 37.9h.9l-.5 .7a.59 .59 0 0 1 .5 .9 .59 .59 0 0 1-1.1-.1M197.3 38a.46 .46 0 0 1 .8 .3v.4a.74 .74 0 0 1-.5 1 1.16 1.16 0 0 1-.3-1.7z"/>
<circle cx="192.3" cy="38.8" r=".59"/>
</g>
<path d="M184.1 40l.5 .5-1.7 1.2z" fill="#000001"/>
<path d="M163.5 27.9v8.9M165.6 28.4h1.3M172.6 28.4h1.3M176 27.9v8.9" fill="none" stroke="#000001" stroke-width=".21"/>
<g fill="#000001">
<path d="M163.5 28.4l2.1-.4v.7z"/>
<path d="M173.9 28l2.1 .4-2.1 .3z"/>
</g>
<path d="M151.2 38.3h10.8M151.7 34.3v2M167.3 27.5h1l-.7 1.8M169 29.1v.2zM169.8 27.6a.55 .55 0 0 1 .8 .3v.4a.74 .74 0 0 1-.6 1 1.19 1.19 0 0 1-.2-1.7zM171.3 27.6l.4-.1a1.17 1.17 0 0 1 0 1.8h-.1a1.19 1.19 0 0 1-.3-1.7zM151.2 43.2h3.2M151.7 45.2v2.1" fill="none" stroke="#000001" stroke-width=".21"/>
<g fill="#000001">
<path d="M151.4 36.3h.6l-.3 2z"/>
<path d="M151.7 43.2l.3 2h-.6z"/>
</g>
<path d="M152.5 50.4v.2zM152.6 51.1v1l-1.2-.9h-.3l-.2 .1-.1 .5 .4 .3M152.6 49.5l-1.8-.7v1.1M152.6 47.8h-1.8l.3 .3M158 46.7v6.1M160.1 52.3h6M173.3 52.3h6.1M181.5 46.7v6.1" fill="none" stroke="#000001" stroke-width=".21"/>
<g fill="#000001">
<path d="M158 52.3l2.1-.3v.7z"/>
<path d="M179.4 52l2.1 .3-2.1 .4z"/>
</g>
<path d="M163.1 33.3h2.8M167.9 32.9v3.9M171.5 32.9v3.9M173.5 33.3h2.1M166.6 51.7l.4-.3v1.8M168 51.4h.9l-.5 .7a.54 .54 0 0 1 .5 .9 .54 .54 0 0 1-1-.1M169.5 53.1h.1zM170.4 51.7l.4-.3v1.8M172.9 52.6h-1.2l.8-1.2v1.8" fill="none" stroke="#000001" stroke-width=".21"/>
<g fill="#000001">
<path d="M171.5 33.3l2-.3v.6z"/>
<path d="M165.9 33l2 .3-2 .3z"/>
</g>
<path d="M157.9 32.8l.3-.4 .6 .2a.62 .62 0 0 1-.2 .8l-.7 .8h1M159.4 34.1h.2zM160.4 32.5h.5l.2 .2a1.18 1.18 0 0 1-.4 1.5h-.1a1.16 1.16 0 0 1-.2-1.7zM161.9 32.5h.6l.2 .2a1.18 1.18 0 0 1-.5 1.5h-.1a1.26 1.26 0 0 1-.2-1.7zM67.1 99.2v6.3M69.8 91.7v13.8M63 105.1h2.1M71.9 105.1h2" fill="none" stroke="#000001" stroke-width=".21"/>
<path d="M121.7 157.3h3.6" fill="none" stroke="#000001" stroke-width=".25"/>
<g fill="#000001">
<path d="M65.1 104.8l2 .3-2 .3z"/>
<path d="M69.8 105.1l2.1-.3v.6z"/>
</g>
<path d="M19.1 58.6v6.9M21.1 59.1h6.1M34.3 59.1h6.1M42.5 58.6v6.9M74.4 104.5l.3-.3v1.8M75.8 105.8v.2zM77.3 104.2h-.7l-.1 .7a.58 .58 0 0 1 .9 .1 .58 .58 0 0 1-.1 .8 .58 .58 0 0 1-.9-.1M78.1 104.6a.44 .44 0 0 1 .5-.4 .44 .44 0 0 1 .3 .6l-.9 1.2h1" fill="none" stroke="#000001" stroke-width=".21"/>
<g fill="#000001">
<path d="M19.1 59.1l2-.3v.6z"/>
<path d="M40.4 58.8l2.1 .3-2.1 .3z"/>
</g>
<path d="M27.7 58.5l.3-.3v1.8M29.1 58.2h.9l-.5 .7a.57 .57 0 0 1 .5 .8 .57 .57 0 0 1-1 0M30.6 59.8v.2zM31.5 58.5l.4-.3v1.8M33 58.3a.55 .55 0 0 1 .8 .2v1.2a.55 .55 0 0 1-.8 .2l-.2-.7z" fill="none" stroke="#000001" stroke-width=".25"/>
<path d="M55.5 58.6h2.1M59.6 58.2v7.3M69.8 58.2v7.3M71.9 58.6h2" fill="none" stroke="#000001" stroke-width=".21"/>
<g fill="#000001">
<path d="M57.6 58.3l2 .3-2 .4z"/>
<path d="M69.8 58.6l2.1-.3v.7z"/>
</g>
<path d="M63.2 57.7h-.8v.8a.57 .57 0 0 1 .8 .1 .57 .57 0 0 1-.1 .8 .57 .57 0 0 1-.8-.2M63.8 59.4h.2zM64.6 57.7h1l-.7 1.8M66.2 58.1l.2-.4 .6 .2a.62 .62 0 0 1-.2 .8l-.7 .8h1.1" fill="none" stroke="#000001" stroke-width=".25"/>
<text font-size="4.9" fill="#231f20" x="272.6" y="194.5">A4</text>
<g font-size="4.2" fill="#231f20">
<text x="36.4" y="14">1</text>
<text x="91.9" y="14">2</text>
<text x="147.4" y="14">3</text>
<text x="202.9" y="14">4</text>
<text x="258.2" y="14">5</text>
<text x="282.9" y="38.8">A</text>
<text x="282.9" y="94.1">B</text>
<text x="282.8" y="149.3">C</text>
<text x="282.8" y="189">D</text>
</g>
<g font-size="2.5" fill="#231f20">
<text x="204.6" y="29.8">TECHNICAL CHARACTERISTICS</text>
<text x="204.6" y="35.7">MATERIAL</text>
<text x="204.6" y="38.7">INSULATOR: PBT</text>
<text x="204.7" y="41.7">FLAMMABILITY RATING: UL94-V0</text>
<text x="204.6" y="44.6">COLOR: WHITE</text>
<text x="204.6" y="47.6">CONTACT MATERIAL: COPPER ALLOY</text>
<text x="204.6" y="50.6">CONTACT TYPE: STAMPED</text>
<text x="204.6" y="53.6">CONTACT PLATING: SELECTIVE GOLD</text>
<text x="152.8" y="58.1">RECOMMENDED PCB LAYOUT</text>
<text x="204.6" y="56.6">SHIELDING: BRASS Ni PLATED</text>
<text x="204.6" y="59.6">QUALITY CLASS: 1500 MATING CYCLES</text>
<text x="141.4" y="61">RECOMMENDED PCB THICKNESS : 1.6 mm</text>
<text x="204.6" y="65.6">ENVIRONMENTAL</text>
<text x="204.6" y="68.6">OPERATING TEMPERATURE:-40°C UP TO +105°C</text>
<text x="204.6" y="71.7">COMPLIANCE: LEAD FREE AND ROHS</text>
<text x="204.6" y="77.7">ELECTRICAL</text>
<text x="204.6" y="80.7">CURRENT RATING: 1.5 A MAX</text>
<text x="204.6" y="83.4">WORKING VOLTAGE: 30 VAC</text>
<text x="204.6" y="86.4">INSULATOR RESISTANCE: &gt;1000 MΩ</text>
<text x="204.6" y="89.4">DIELECTRIC WITHSTANDING VOLTAGE: 750 VAC/MIN</text>
<text x="204.6" y="92.4">CONTACT RESISTANCE: 20 mΩ MAX</text>
<text x="204.6" y="98.4">STANDARD</text>
<text x="210.1" y="101.4">CERTIFIED: E323964</text>
<text x="204.6" y="107.4">SOLDERING</text>
<text x="204.6" y="110.4">JEDEC LEAD FREE WAVE SOLDERING</text>
<text x="204.6" y="116.4">PACKAGING</text>
<text x="204.6" y="119.4">TRAY</text>
<text x="17.9" y="166.8">RoHS Compliant</text>
<text x="97.8" y="170.8">PROJECTION:</text>
<text x="137.8" y="170.8">GENERAL TOLERANCE</text>
<text x="149.6" y="175.6">.X =</text>
<text x="154.9" y="174.8">+</text>
<text x="155.1" y="179.4">+</text>
<text x="156.4" y="175.6">/ 0.2</text>
<text x="157" y="176.4">-</text>
<text x="148.1" y="180.2">.XX =</text>
<text x="156.5" y="180.2">/ 0.15</text>
<text x="157.2" y="181">-</text>
<text x="13.5" y="190.9">S</text>
<text x="97.8" y="187.3">APPROVAL: NPr</text>
<text x="137.8" y="186.8">UNIT: MM</text>
<text x="137.8" y="190.9">SCALE:</text>
<text x="177.8" y="186.8">DESCRIPTION: USB 2.0 TYPE A VERTICAL</text>
<text x="272.4" y="186.8">SIZE</text>
<text x="13.5" y="194.8">R</text>
<text x="27" y="194.8">14-MAR-16</text>
<text x="56.6" y="194.8">PCN</text>
<text x="81.7" y="194.8">AK</text>
<text x="137.8" y="194.8">SHEET: 1/3</text>
<text x="177.8" y="194.8">WERI PART NO: 614</text>
<text x="202.7" y="194.8">004</text>
<text x="207.6" y="194.8">135</text>
<text x="212.4" y="194.8">023</text>
<text x="11.9" y="198.8">REV</text>
<text x="29.2" y="198.8">DATE</text>
<text x="56.3" y="198.8">FILE</text>
<text x="82.1" y="198.8">BY</text>
<text x="137.8" y="198.8">DRAW: QL</text>
</g>
</svg>
